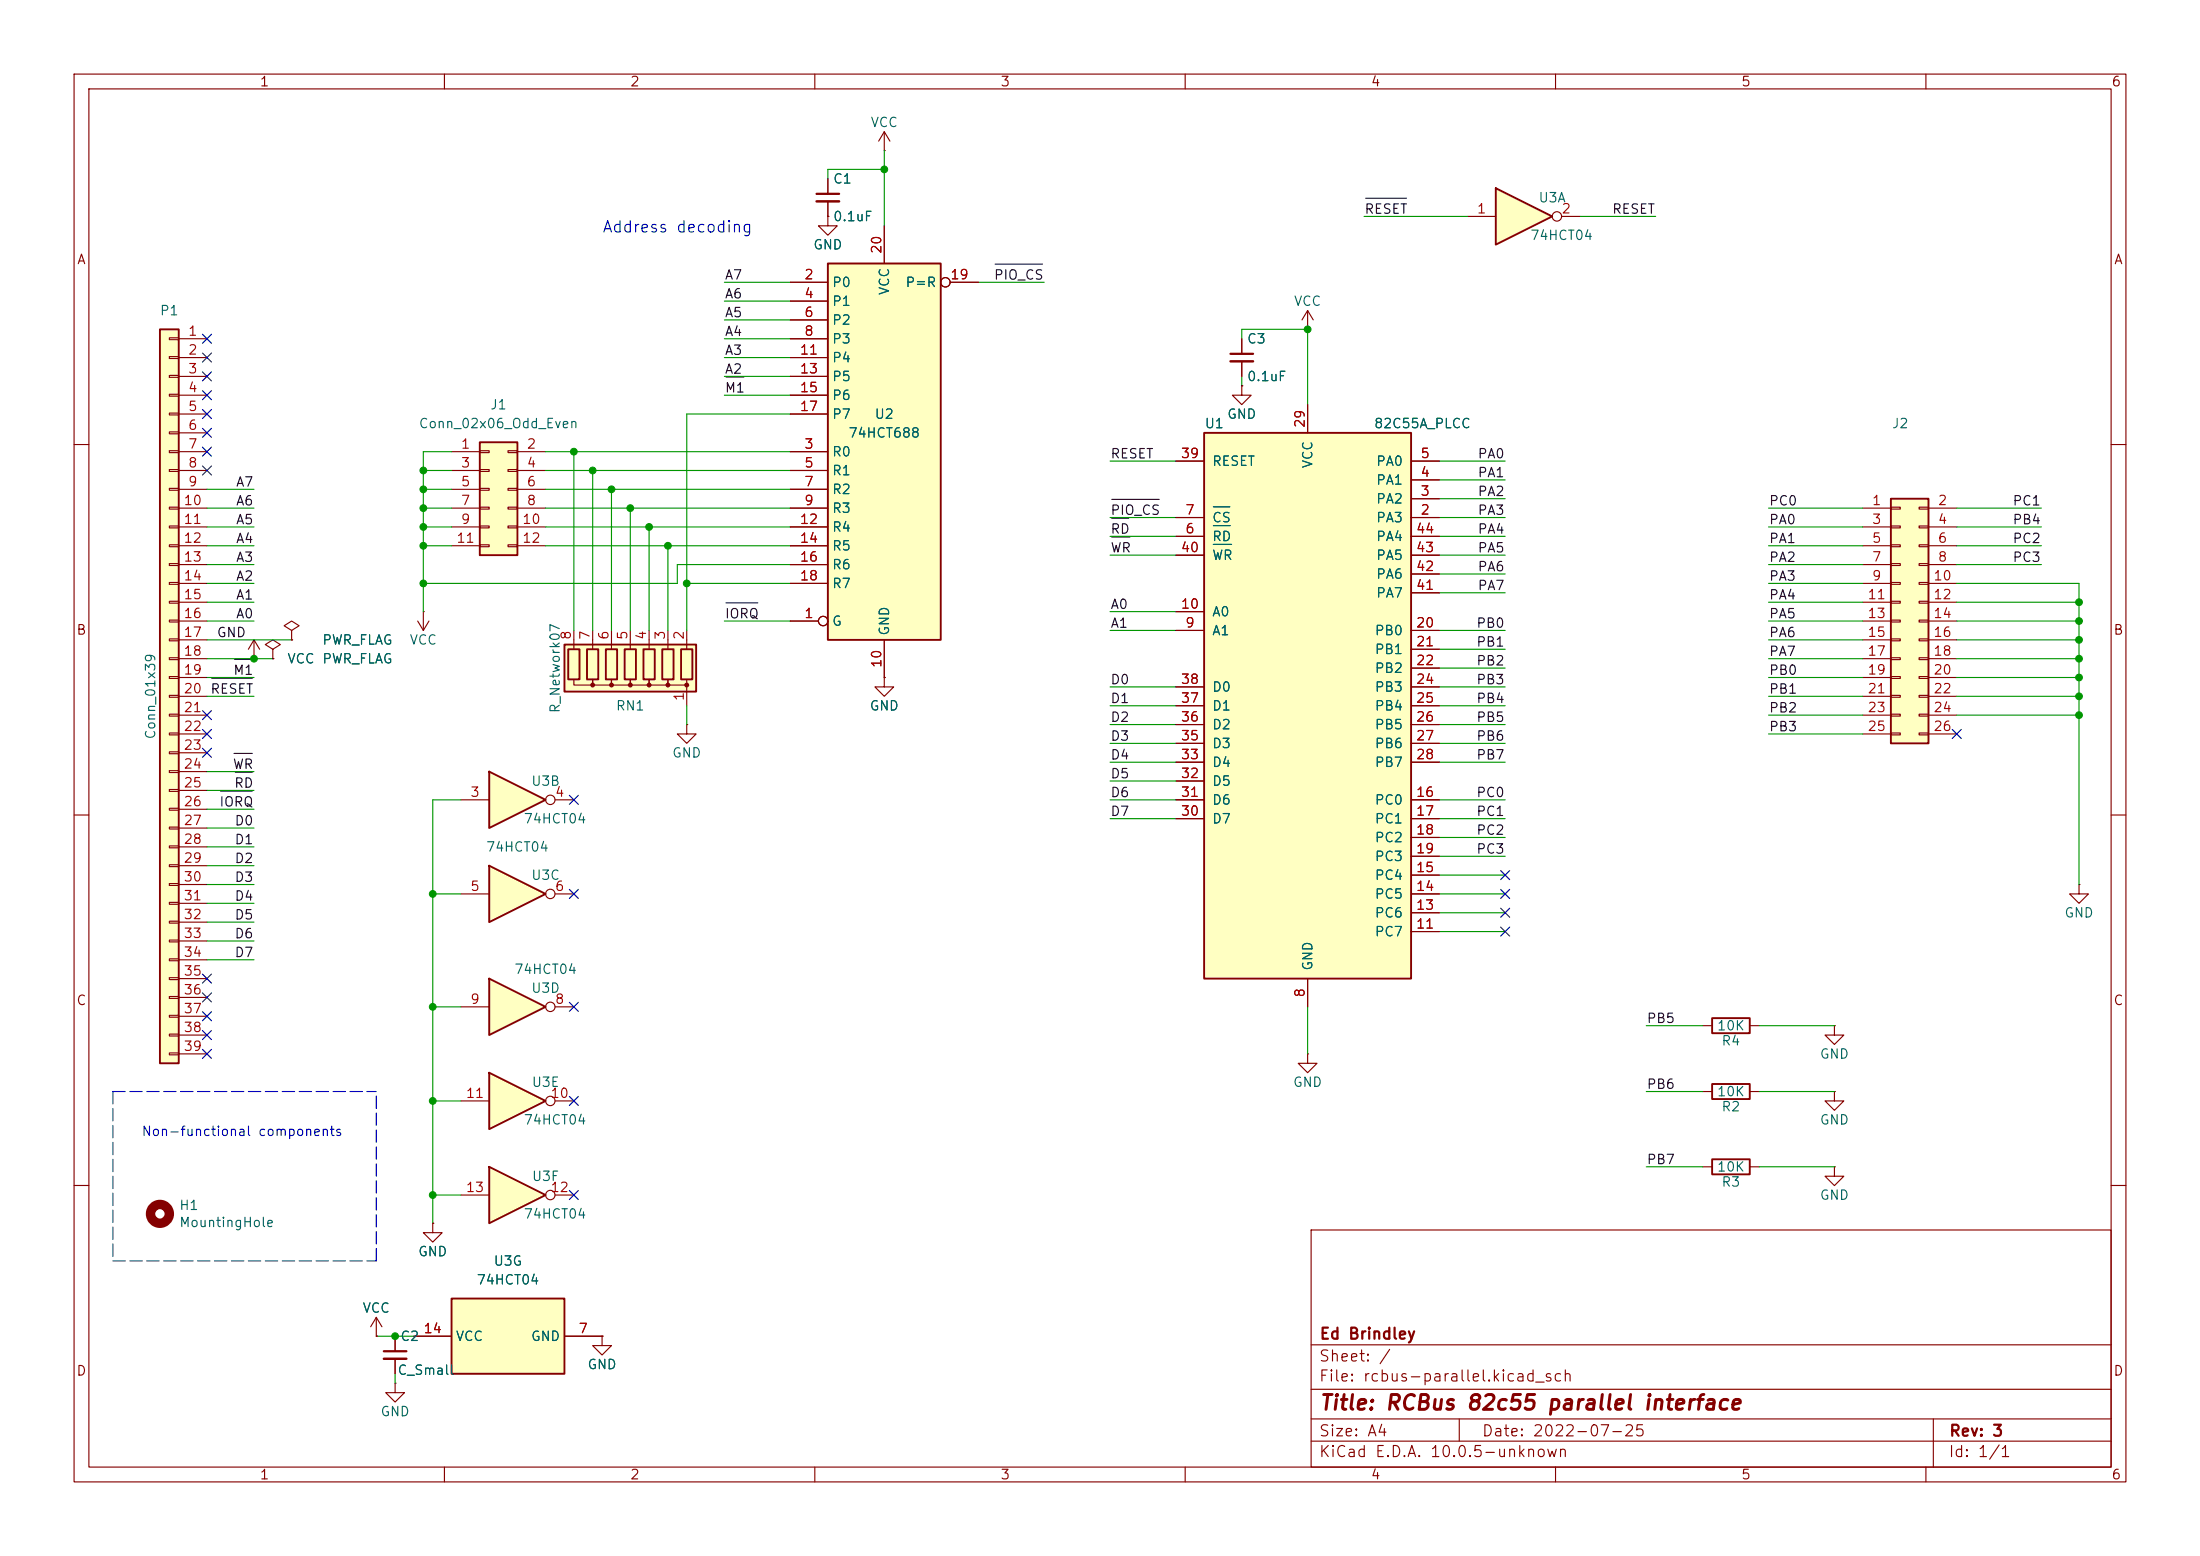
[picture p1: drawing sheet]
<svg xmlns="http://www.w3.org/2000/svg" width="297mm" height="210mm" viewBox="0 0 297 210" stroke-linecap="round" stroke-linejoin="round" font-family="sans-serif">
<g fill="none" stroke="#840000" stroke-width=".15">
<path d="M10 10h277v190h-277zM12 12h273v186h-273zM60 10v2M110 10v2M160 10v2M210 10v2M260 10v2M10 60h2M285 60h2M10 110h2M285 110h2M10 160h2"/>
<path d="M177 166h108v32h-108zM285 160h2M60 198v2M110 198v2M160 198v2M177 194.5h108M177 191.5h108M177 187.5h108M177 181.5h108M197 191.5v3M210 198v2M260 198v2"/>
<path d="M261 191.5v6.5"/>
</g>
<path d="M66 157.5l7.7 3.8-7.7 3.8z" fill="#ffffc2"/>
<path d="M66 157.5l7.7 3.8-7.7 3.8z" fill="none" stroke="#840000" stroke-width=".25"/>
<g fill="none" stroke="#840000" stroke-width=".15">
<path d="M62.2 161.3h3.8M74.9 161.3h2.6"/>
<circle cx="74.3" cy="161.3" r=".63"/>
</g>
<path d="M111.8 35.6h15.2v50.8h-15.2z" fill="#ffffc2"/>
<path d="M111.8 35.6h15.2v50.8h-15.2z" fill="none" stroke="#840000" stroke-width=".25"/>
<g fill="none" stroke="#840000" stroke-width=".15">
<path d="M106.7 38.1h5.1M119.4 30.5v5.1M128.3 38.1h3.8M106.7 40.6h5.1M106.7 43.2h5.1M106.7 45.7h5.1M106.7 48.3h5.1M106.7 50.8h5.1M106.7 53.3h5.1M106.7 55.9h5.1M106.7 61h5.1M106.7 63.5h5.1"/>
<path d="M106.7 66h5.1M106.7 68.6h5.1M106.7 71.1h5.1M106.7 73.7h5.1M106.7 76.2h5.1M106.7 78.7h5.1M106.7 83.8h3.8M119.4 86.4v5M50.8 177.8l-.8 1.3M50.8 177.8l.8 1.3M50.8 177.8v2.5M50.8 180.3h.1"/>
<path d="M53.3 186.7v1.3h1.3l-1.3 1.2-1.2-1.2h1.2M53.3 186.7h.1M53.3 180.3v2.1M53.3 183.4v2"/>
<circle cx="127.6" cy="38.1" r=".63"/>
<circle cx="111.1" cy="83.8" r=".63"/>
</g>
<path d="M51.8 182.4h3.1" fill="none" stroke="#840000" stroke-width=".3"/>
<path d="M51.8 183.4h3.1" fill="none" stroke="#840000" stroke-width=".33"/>
<circle cx="21.6" cy="163.8" r="1.27" fill="none" stroke="#840000" stroke-width="1.3"/>
<path d="M66 144.8l7.7 3.8-7.7 3.8z" fill="#ffffc2"/>
<path d="M66 144.8l7.7 3.8-7.7 3.8z" fill="none" stroke="#840000" stroke-width=".25"/>
<g fill="none" stroke="#840000" stroke-width=".15">
<path d="M62.2 148.6h3.8M74.9 148.6h2.6"/>
<circle cx="74.3" cy="148.6" r=".63"/>
</g>
<path d="M61 175.3h15.2v10.1h-15.2z" fill="#ffffc2"/>
<path d="M61 175.3h15.2v10.1h-15.2z" fill="none" stroke="#840000" stroke-width=".25"/>
<path d="M111.8 29.2v1.3h1.2l-1.2 1.3-1.3-1.3h1.3M111.8 29.2h.1M58.4 165.1v1.3h1.3l-1.3 1.2-1.3-1.2h1.3M58.4 165.1h.1M55.9 180.3h5.1M76.2 180.3h5.1M81.3 180.3v1.3h1.2l-1.2 1.3-1.3-1.3h1.3M81.3 180.3h.1" fill="none" stroke="#840000" stroke-width=".15"/>
<path d="M21.6 44.5h2.5v99h-2.5z" fill="#ffffc2"/>
<path d="M21.6 44.5h2.5v99h-2.5z" fill="none" stroke="#840000" stroke-width=".25"/>
<g fill="none" stroke="#840000" stroke-width=".15">
<path d="M22.9 45.6h1.2v.2h-1.2zM22.9 48.1h1.2v.3h-1.2zM22.9 50.7h1.2v.2h-1.2zM22.9 53.2h1.2v.3h-1.2zM22.9 55.8h1.2v.2h-1.2zM22.9 58.3h1.2v.2h-1.2zM24.1 45.7h3.8M24.1 48.3h3.8M24.1 50.8h3.8M24.1 53.3h3.8M24.1 55.9h3.8M24.1 58.4h3.8"/>
<path d="M22.9 60.8h1.2v.3h-1.2zM22.9 63.4h1.2v.2h-1.2zM22.9 65.9h1.2v.3h-1.2zM22.9 68.5h1.2v.2h-1.2zM22.9 71h1.2v.2h-1.2zM22.9 73.5h1.2v.3h-1.2zM22.9 76.1h1.2v.2h-1.2zM22.9 78.6h1.2v.3h-1.2zM24.1 61h3.8M24.1 63.5h3.8M24.1 66h3.8M24.1 68.6h3.8"/>
<path d="M24.1 71.1h3.8M24.1 73.7h3.8M24.1 76.2h3.8M24.1 78.7h3.8M22.9 81.2h1.2v.2h-1.2zM22.9 83.7h1.2v.2h-1.2zM22.9 86.2h1.2v.3h-1.2zM22.9 88.8h1.2v.2h-1.2zM22.9 91.3h1.2v.3h-1.2zM22.9 93.9h1.2v.2h-1.2zM22.9 96.4h1.2v.2h-1.2zM22.9 98.9h1.2v.3h-1.2z"/>
<path d="M24.1 81.3h3.8M24.1 83.8h3.8M24.1 86.4h3.8M24.1 88.9h3.8M24.1 91.4h3.8M24.1 94h3.8M24.1 96.5h3.8M24.1 99.1h3.8M22.9 101.5h1.2v.2h-1.2zM22.9 104h1.2v.3h-1.2zM22.9 106.6h1.2v.2h-1.2zM22.9 109.1h1.2v.2h-1.2z"/>
<path d="M22.9 111.6h1.2v.3h-1.2zM22.9 114.2h1.2v.2h-1.2zM22.9 116.7h1.2v.3h-1.2zM22.9 119.3h1.2v.2h-1.2zM24.1 101.6h3.8M24.1 104.1h3.8M24.1 106.7h3.8M24.1 109.2h3.8M24.1 111.8h3.8M24.1 114.3h3.8M24.1 116.8h3.8M24.1 119.4h3.8"/>
<path d="M22.9 121.8h1.2v.2h-1.2zM22.9 124.3h1.2v.3h-1.2zM22.9 126.9h1.2v.2h-1.2zM22.9 129.4h1.2v.3h-1.2zM22.9 132h1.2v.2h-1.2zM22.9 134.5h1.2v.2h-1.2zM22.9 137h1.2v.3h-1.2zM22.9 139.6h1.2v.2h-1.2zM24.1 121.9h3.8M24.1 124.5h3.8M24.1 127h3.8M24.1 129.5h3.8"/>
<path d="M24.1 132.1h3.8M24.1 134.6h3.8M24.1 137.2h3.8M24.1 139.7h3.8M22.9 142.1h1.2v.3h-1.2zM24.1 142.2h3.8"/>
</g>
<path d="M66 104.1l7.7 3.9-7.7 3.8z" fill="#ffffc2"/>
<path d="M66 104.1l7.7 3.9-7.7 3.8z" fill="none" stroke="#840000" stroke-width=".25"/>
<g fill="none" stroke="#840000" stroke-width=".15">
<path d="M92.7 97.8v1.3h1.3l-1.3 1.2-1.3-1.2h1.3M92.7 97.8h.1M62.2 108h3.8M74.9 108h2.6"/>
<circle cx="74.3" cy="107.9" r=".63"/>
</g>
<path d="M64.8 59.7h5v15.2h-5z" fill="#ffffc2"/>
<path d="M64.8 59.7h5v15.2h-5z" fill="none" stroke="#840000" stroke-width=".25"/>
<g fill="none" stroke="#840000" stroke-width=".15">
<path d="M61 61h3.8M61 63.5h3.8M61 66h3.8M61 68.6h3.8M61 71.1h3.8M61 73.7h3.8M64.8 60.8h1.2v.3h-1.2zM64.8 63.4h1.2v.2h-1.2zM64.8 65.9h1.2v.3h-1.2zM64.8 68.5h1.2v.2h-1.2zM64.8 71h1.2v.2h-1.2zM64.8 73.5h1.2v.3h-1.2z"/>
<path d="M68.6 60.8h1.2v.3h-1.2zM68.6 63.4h1.2v.2h-1.2zM68.6 65.9h1.2v.3h-1.2zM68.6 68.5h1.2v.2h-1.2zM68.6 71h1.2v.2h-1.2zM68.6 73.5h1.2v.3h-1.2zM69.8 61h3.9M69.8 63.5h3.9M69.8 66h3.9M69.8 68.6h3.9M69.8 71.1h3.9M69.8 73.7h3.9"/>
</g>
<path d="M76.2 87h17.8v6.3h-17.8z" fill="#ffffc2"/>
<path d="M76.2 87h17.8v6.3h-17.8zM76.7 87.6h1.5v4.1h-1.5zM79.2 87.6h1.6v4.1h-1.6zM81.8 87.6h1.5v4.1h-1.5zM84.3 87.6h1.6v4.1h-1.6zM86.9 87.6h1.5v4.1h-1.5zM89.4 87.6h1.5v4.1h-1.5zM91.9 87.6h1.6v4.1h-1.6z" fill="none" stroke="#840000" stroke-width=".25"/>
<g fill="#840000" stroke="#840000" stroke-width=".15">
<circle cx="92.7" cy="92.5" r=".25"/>
<circle cx="90.2" cy="92.5" r=".25"/>
<circle cx="87.6" cy="92.5" r=".25"/>
<circle cx="85.1" cy="92.5" r=".25"/>
<circle cx="82.5" cy="92.5" r=".25"/>
<circle cx="80" cy="92.5" r=".25"/>
</g>
<path d="M77.5 91.7v.8h2.5v-.8v.8h2.5v-.8v.8h2.6v-.8v.8h2.5v-.8v.8h2.6v-.8v.8h2.5v-.8M77.5 85.1v2.5M80 85.1v2.5M82.5 85.1v2.5M85.1 85.1v2.5M87.6 85.1v2.5M90.2 85.1v2.5M92.7 85.1v2.5M92.7 92.7v2.6" fill="none" stroke="#840000" stroke-width=".15"/>
<path d="M66 116.8l7.7 3.9-7.7 3.8z" fill="#ffffc2"/>
<path d="M66 116.8l7.7 3.9-7.7 3.8z" fill="none" stroke="#840000" stroke-width=".25"/>
<g fill="none" stroke="#840000" stroke-width=".15">
<path d="M62.2 120.7h3.8M74.9 120.7h2.6"/>
<circle cx="74.3" cy="120.6" r=".63"/>
</g>
<path d="M66 132.1l7.7 3.8-7.7 3.8z" fill="#ffffc2"/>
<path d="M66 132.1l7.7 3.8-7.7 3.8z" fill="none" stroke="#840000" stroke-width=".25"/>
<g fill="none" stroke="#840000" stroke-width=".15">
<path d="M176.5 44.5h.1M176.5 41.9l-.7 1.3M176.5 41.9l.8 1.3M176.5 41.9v2.6M62.2 135.9h3.8M74.9 135.9h2.6M247.6 138.4v1.3h1.3l-1.3 1.3-1.2-1.3h1.2M247.6 138.4h.1"/>
<circle cx="74.3" cy="135.9" r=".63"/>
</g>
<path d="M162.6 58.4h27.9v73.7h-27.9z" fill="#ffffc2"/>
<path d="M162.6 58.4h27.9v73.7h-27.9z" fill="none" stroke="#840000" stroke-width=".25"/>
<g fill="none" stroke="#840000" stroke-width=".15">
<path d="M167.6 52.1v1.2h1.3l-1.3 1.3-1.2-1.3h1.2M167.6 52.1h.1M167.6 45.7v2.1M167.6 48.8v2M176.5 54.6v3.8M158.7 69.9h3.9M158.7 62.2h3.9M158.7 72.4h3.9M158.7 74.9h3.9M190.5 69.9h3.8M190.5 67.3h3.8M190.5 64.8h3.8"/>
<path d="M190.5 62.2h3.8M190.5 72.4h3.8M190.5 74.9h3.8M190.5 77.5h3.8M158.7 85.1h3.9M158.7 82.6h3.9M158.7 92.7h3.9M158.7 95.3h3.9M158.7 97.8h3.9M190.5 85.1h3.8M190.5 87.6h3.8M190.5 90.2h3.8"/>
<path d="M190.5 92.7h3.8M190.5 95.3h3.8M190.5 97.8h3.8M190.5 80h3.8M158.7 108h3.9M158.7 110.5h3.9M158.7 100.3h3.9M158.7 102.9h3.9M158.7 105.4h3.9M190.5 118.1h3.8M190.5 108h3.8M190.5 110.5h3.8"/>
<path d="M190.5 113h3.8M190.5 115.6h3.8M190.5 100.3h3.8M190.5 102.9h3.8M176.5 132.1v3.8M190.5 125.7h3.8M190.5 123.2h3.8M190.5 120.7h3.8"/>
</g>
<path d="M163.8 70.9h2.3M163.8 68.4h2.2M163.8 73.5h2.5" fill="none" stroke="#006464" stroke-width=".15"/>
<path d="M166.1 47.8h3.1" fill="none" stroke="#840000" stroke-width=".3"/>
<path d="M166.1 48.8h3.1" fill="none" stroke="#840000" stroke-width=".33"/>
<path d="M255.3 67.3h5v33h-5z" fill="#ffffc2"/>
<path d="M255.3 67.3h5v33h-5z" fill="none" stroke="#840000" stroke-width=".25"/>
<g fill="none" stroke="#840000" stroke-width=".15">
<path d="M251.5 68.6h3.8M251.5 71.1h3.8M251.5 73.7h3.8M251.5 76.2h3.8M251.5 78.7h3.8M255.3 68.5h1.2v.2h-1.2zM255.3 71h1.2v.2h-1.2zM255.3 73.5h1.2v.3h-1.2zM255.3 76.1h1.2v.2h-1.2zM255.3 78.6h1.2v.3h-1.2zM259.1 68.5h1.2v.2h-1.2zM259.1 71h1.2v.2h-1.2z"/>
<path d="M259.1 73.5h1.2v.3h-1.2zM259.1 76.1h1.2v.2h-1.2zM259.1 78.6h1.2v.3h-1.2zM260.3 68.6h3.9M260.3 71.1h3.9M260.3 73.7h3.9M260.3 76.2h3.9M260.3 78.7h3.9M251.5 81.3h3.8M251.5 83.8h3.8M251.5 86.4h3.8M251.5 88.9h3.8"/>
<path d="M251.5 91.4h3.8M251.5 94h3.8M251.5 96.5h3.8M251.5 99.1h3.8M255.3 81.2h1.2v.2h-1.2zM255.3 83.7h1.2v.2h-1.2zM255.3 86.2h1.2v.3h-1.2zM255.3 88.8h1.2v.2h-1.2zM255.3 91.3h1.2v.3h-1.2zM255.3 93.9h1.2v.2h-1.2zM255.3 96.4h1.2v.2h-1.2zM255.3 98.9h1.2v.3h-1.2z"/>
<path d="M259.1 81.2h1.2v.2h-1.2zM259.1 83.7h1.2v.2h-1.2zM259.1 86.2h1.2v.3h-1.2zM259.1 88.8h1.2v.2h-1.2zM259.1 91.3h1.2v.3h-1.2zM259.1 93.9h1.2v.2h-1.2zM259.1 96.4h1.2v.2h-1.2zM259.1 98.9h1.2v.3h-1.2zM260.3 81.3h3.9M260.3 83.8h3.9M260.3 86.4h3.9M260.3 88.9h3.9"/>
<path d="M260.3 91.4h3.9M260.3 94h3.9M260.3 96.5h3.9M260.3 99.1h3.9"/>
</g>
<path d="M201.9 25.4l7.6 3.8-7.6 3.8z" fill="#ffffc2"/>
<path d="M201.9 25.4l7.6 3.8-7.6 3.8zM231.1 137.4h5.1v2h-5.1zM231.1 146.3h5.1v2h-5.1zM231.1 156.5h5.1v2h-5.1z" fill="none" stroke="#840000" stroke-width=".25"/>
<g fill="none" stroke="#840000" stroke-width=".15">
<path d="M119.4 17.8l-.8 1.3M119.4 17.8l.7 1.3M119.4 17.8v2.5M106.7 38.1h5.1M111.8 29.2h.1M111.8 24.1v2.1M111.8 27.2v2M119.4 20.3h.1M119.4 30.5v5.1M128.3 38.1h3.8M198.1 29.2h3.8M210.8 29.2h2.6"/>
<path d="M106.7 40.6h5.1M106.7 43.2h5.1M106.7 45.7h5.1M106.7 48.3h5.1M106.7 50.8h5.1M106.7 53.3h5.1M106.7 55.9h5.1M167.6 52.1h.1M167.6 45.7v2.1M167.6 48.8v2M176.5 54.6v3.8M106.7 61h5.1"/>
<path d="M106.7 63.5h5.1M106.7 66h5.1M106.7 68.6h5.1M106.7 71.1h5.1M106.7 73.7h5.1M106.7 76.2h5.1M106.7 78.7h5.1M158.7 69.9h3.9M158.7 62.2h3.9M158.7 72.4h3.9M158.7 74.9h3.9M190.5 69.9h3.8"/>
<path d="M190.5 67.3h3.8M190.5 64.8h3.8M190.5 62.2h3.8M190.5 72.4h3.8M190.5 74.9h3.8M190.5 77.5h3.8M34.3 88.9h.1M34.3 86.4l-.8 1.2M34.3 86.4l.8 1.2M34.3 86.4v2.5M36.8 87.6l1-.6-1-.6-1 .6 1 .6v1.3M36.8 88.9h.1"/>
<path d="M39.4 85.1l1-.6-1-.7-1 .7 1 .6v1.3M39.4 86.4h.1M56.4 83.8l.7 1.3M57.1 82.6h.1M57.1 82.6v2.5M57.9 83.8l-.8 1.3M106.7 83.8h3.8M119.4 91.4v1.3h1.2l-1.2 1.3-1.3-1.3h1.3M119.4 91.4h.1M119.4 86.4v5M158.7 85.1h3.9M158.7 82.6h3.9"/>
<path d="M158.7 92.7h3.9M158.7 95.3h3.9M158.7 97.8h3.9M190.5 85.1h3.8M190.5 87.6h3.8M190.5 90.2h3.8M190.5 92.7h3.8M190.5 95.3h3.8M190.5 97.8h3.8M190.5 80h3.8M158.7 108h3.9M158.7 110.5h3.9"/>
<path d="M158.7 100.3h3.9M158.7 102.9h3.9M158.7 105.4h3.9M190.5 118.1h3.8M190.5 108h3.8M190.5 110.5h3.8M190.5 113h3.8M190.5 115.6h3.8M190.5 100.3h3.8M190.5 102.9h3.8M280.7 119.4v1.3h1.2l-1.2 1.2-1.3-1.2h1.3M280.7 119.4h.1"/>
<path d="M176.5 132.1v3.8M190.5 125.7h3.8M190.5 123.2h3.8M190.5 120.7h3.8M229.9 138.4h1.2M236.2 138.4h1.3M176.5 142.2v1.3h1.3l-1.3 1.3-1.2-1.3h1.2M176.5 142.2h.1M229.9 147.3h1.2M229.9 157.5h1.2M236.2 147.3h1.3M236.2 157.5h1.3"/>
<path d="M247.6 157.5v1.3h1.3l-1.3 1.2-1.2-1.2h1.2M247.6 157.5h.1M247.6 147.3v1.3h1.3l-1.3 1.3-1.2-1.3h1.2M247.6 147.3h.1M58.4 165.1h.1M50.8 180.3h.1M53.3 180.3v2.1M53.3 183.4v2M55.9 180.3h5.1M76.2 180.3h5.1M81.3 180.3h.1"/>
<circle cx="127.6" cy="38.1" r=".63"/>
<circle cx="210.2" cy="29.2" r=".63"/>
<circle cx="111.1" cy="83.8" r=".63"/>
</g>
<path d="M110.2 26.2h3.1" fill="none" stroke="#840000" stroke-width=".3"/>
<path d="M110.2 27.2h3.1" fill="none" stroke="#840000" stroke-width=".33"/>
<path d="M134.3 35.6h6.4M184.4 26.8h5.5M98 50.9h2.4M150.1 67.4h6.4M150.1 72.5h2.5M150.1 69.9h2.3M28.6 91.5h5.5M31.7 89h2.4M98 81.4h4.3M29.8 106.8h4.3M31.6 101.7h2.5M31.8 104.2h2.3" fill="none" stroke="#0f0f0f" stroke-width=".15"/>
<path d="M15.2 147.3h35.6M15.2 147.3v22.9M15.2 170.2h35.6M50.8 170.2v-22.9" fill="none" stroke="#0000c2" stroke-width=".15" stroke-dasharray="1.7 .6"/>
<g fill="none" stroke="#009600" stroke-width=".15">
<path d="M97.8 38.1h8.9M119.4 20.3v10.2M119.4 22.9h-7.6v1.2M132.1 38.1h8.9M184.1 29.2h14M213.4 29.2h10.1M97.8 50.8h8.9M97.8 48.3h8.9M97.8 45.7h8.9M97.8 53.3h8.9M97.8 43.2h8.9M97.8 40.6h8.9"/>
<path d="M106.7 55.9h-14v29.2M167.6 45.7v-1.2h8.9v10.1M167.6 50.8v1.3M27.9 66h6.4M27.9 68.6h6.4M27.9 78.7h6.4M27.9 73.7h6.4M27.9 71.1h6.4M27.9 76.2h6.4M57.1 63.5h3.9M57.1 66h3.9M57.1 68.6h3.9"/>
<path d="M57.1 73.7h3.9M57.1 71.1h3.9M61 61h-3.9v21.6M73.7 63.5h33M73.7 66h33M73.7 68.6h33M73.7 73.7h33M73.7 71.1h33M73.7 61h33M77.5 61v24.1M80 63.5v21.6M82.5 66v19.1"/>
<path d="M85.1 68.6v16.5M87.6 71.1v14M90.2 73.7v11.4M92.7 78.7h14M106.7 76.2h-15.3v2.5h-34.3M149.9 72.4h8.8M149.9 69.9h8.8M149.9 62.2h8.8M149.9 74.9h8.8M194.3 72.4h8.9M194.3 69.9h8.9M194.3 62.2h8.9"/>
<path d="M194.3 64.8h8.9M194.3 77.5h8.9M194.3 74.9h8.9M194.3 67.3h8.9M238.8 68.6h12.7M238.8 78.7h12.7M238.8 73.7h12.7M238.8 71.1h12.7M238.8 76.2h12.7M264.2 68.6h11.4M264.2 78.7h16.5v40.7M264.2 73.7h11.4"/>
<path d="M264.2 71.1h11.4M264.2 76.2h11.4M27.9 91.4h6.4M27.9 94h6.4M27.9 86.4h11.5M27.9 83.8h6.4M27.9 88.9h8.9M27.9 81.3h6.4M92.7 95.3v2.5M97.8 83.8h8.9M149.9 97.8h8.8M149.9 95.3h8.8"/>
<path d="M149.9 85.1h8.8M149.9 92.7h8.8M149.9 82.6h8.8M194.3 97.8h8.9M194.3 95.3h8.9M194.3 80h8.9M194.3 90.2h8.9M194.3 85.1h8.9M194.3 92.7h8.9M194.3 87.6h8.9M238.8 91.4h12.7M238.8 94h12.7"/>
<path d="M238.8 86.4h12.7M238.8 83.8h12.7M238.8 88.9h12.7M238.8 81.3h12.7M238.8 99.1h12.7M238.8 96.5h12.7M264.2 91.4h16.5M264.2 94h16.5M264.2 86.4h16.5M264.2 83.8h16.5M264.2 88.9h16.5M264.2 81.3h16.5"/>
<path d="M264.2 96.5h16.5M27.9 104.1h6.4M27.9 109.2h6.4M27.9 106.7h6.4M27.9 111.8h6.4M27.9 119.4h6.4M27.9 114.3h6.4M27.9 116.8h6.4M62.2 108h-3.8v57.1M149.9 110.5h8.8M149.9 108h8.8M149.9 100.3h8.8"/>
<path d="M149.9 102.9h8.8M149.9 105.4h8.8M194.3 118.1h8.9M194.3 115.6h8.9M194.3 110.5h8.9M194.3 108h8.9M194.3 113h8.9M194.3 100.3h8.9M194.3 102.9h8.9M27.9 127h6.4M27.9 129.5h6.4M27.9 121.9h6.4"/>
<path d="M27.9 124.5h6.4M58.4 120.7h3.8M58.4 135.9h3.8M176.5 135.9v6.3M194.3 125.7h8.9M194.3 123.2h8.9M194.3 120.7h8.9M222.2 138.4h7.7M237.5 138.4h10.1M58.4 148.6h3.8M222.2 147.3h7.7M222.2 157.5h7.7"/>
<path d="M237.5 147.3h10.1M237.5 157.5h10.1M58.4 161.3h3.8M50.8 180.3h5.1M53.3 185.4v1.3"/>
</g>
<g fill="none" stroke="#000084" stroke-width=".15">
<path d="M27.3 45.1l1.2 1.2M27.3 52.7l1.2 1.2M27.3 50.2l1.2 1.2M27.3 47.7l1.2 1.2M27.3 57.8l1.2 1.2M27.3 55.3l1.2 1.2M28.5 45.1l-1.2 1.2M28.5 52.7l-1.2 1.2M28.5 50.2l-1.2 1.2M28.5 47.7l-1.2 1.2M28.5 57.8l-1.2 1.2M28.5 55.3l-1.2 1.2"/>
<path d="M27.3 60.4l1.2 1.2M27.3 62.9l1.2 1.2M28.5 60.4l-1.2 1.2M28.5 62.9l-1.2 1.2M27.3 98.5l1.2 1.2M27.3 95.9l1.2 1.2M28.5 98.5l-1.2 1.2M28.5 95.9l-1.2 1.2M263.6 98.5l1.2 1.2M264.8 98.5l-1.2 1.2M27.3 101l1.2 1.2M28.5 101l-1.2 1.2"/>
<path d="M76.9 107.3l1.2 1.3M78.1 107.3l-1.2 1.3M202.6 117.5l1.2 1.2M203.8 117.5l-1.2 1.2M27.3 134l1.2 1.2M27.3 136.6l1.2 1.2M27.3 139.1l1.2 1.2M27.3 131.5l1.2 1.2M28.5 134l-1.2 1.2M28.5 136.6l-1.2 1.2M28.5 139.1l-1.2 1.2M28.5 131.5l-1.2 1.2"/>
<path d="M76.9 135.3l1.2 1.2M76.9 120l1.2 1.3M78.1 135.3l-1.2 1.2M78.1 120l-1.2 1.3M202.6 125.1l1.2 1.2M202.6 122.6l1.2 1.2M202.6 120l1.2 1.3M203.8 125.1l-1.2 1.2M203.8 122.6l-1.2 1.2M203.8 120l-1.2 1.3M27.3 141.6l1.2 1.2M28.5 141.6l-1.2 1.2"/>
<path d="M76.9 148l1.2 1.2M78.1 148l-1.2 1.2M76.9 160.7l1.2 1.2M78.1 160.7l-1.2 1.2"/>
</g>
<path d="M163.8 70.9h2.3M163.8 68.4h2.2M163.8 73.5h2.5" fill="none" stroke="#006464" stroke-width=".15"/>
<g fill="#009600" stroke="#009600" stroke-width=".14">
<circle cx="57.1" cy="63.5" r=".46"/>
<circle cx="57.1" cy="66" r=".46"/>
<circle cx="58.4" cy="135.9" r=".46"/>
<circle cx="82.5" cy="66" r=".46"/>
<circle cx="80" cy="63.5" r=".46"/>
<circle cx="85.1" cy="68.6" r=".46"/>
<circle cx="90.2" cy="73.7" r=".46"/>
<circle cx="87.6" cy="71.1" r=".46"/>
<circle cx="57.1" cy="71.1" r=".46"/>
<circle cx="92.7" cy="78.7" r=".46"/>
<circle cx="57.1" cy="68.6" r=".46"/>
<circle cx="77.5" cy="61" r=".46"/>
<circle cx="57.1" cy="73.7" r=".46"/>
<circle cx="57.1" cy="78.7" r=".46"/>
<circle cx="34.3" cy="88.9" r=".46"/>
<circle cx="58.4" cy="120.7" r=".46"/>
<circle cx="58.4" cy="161.3" r=".46"/>
<circle cx="58.4" cy="148.6" r=".46"/>
<circle cx="53.3" cy="180.3" r=".46"/>
<circle cx="119.4" cy="22.9" r=".46"/>
<circle cx="280.7" cy="91.4" r=".46"/>
<circle cx="280.7" cy="88.9" r=".46"/>
<circle cx="280.7" cy="94" r=".46"/>
<circle cx="280.7" cy="96.5" r=".46"/>
<circle cx="280.7" cy="81.3" r=".46"/>
<circle cx="280.7" cy="86.4" r=".46"/>
<circle cx="280.7" cy="83.8" r=".46"/>
<circle cx="176.5" cy="44.5" r=".46"/>
</g>
<text font-size="2" fill="#840000" x="178" y="190.8">Title: RCBus 82c55 parallel interface</text>
<text font-size="1.5" fill="#0000c2" x="81.2" y="31.8">Address decoding</text>
<g font-size="1.5" fill="#840000">
<text x="178" y="184.1">Sheet: /</text>
<text x="178" y="181.1">Ed Brindley</text>
<text x="178" y="186.8">File: rcbus-parallel.kicad_sch</text>
<text x="178" y="197">KiCad E.D.A. 10.0.5-unknown</text>
<text x="178" y="194.2">Size: A4</text>
<text x="200" y="194.2">Date: 2022-07-25</text>
<text x="263" y="197">Id: 1/1</text>
<text x="263" y="194.2">Rev: 3</text>
</g>
<g font-size="1.3" fill="#840000">
<text x="35" y="12">1</text>
<text x="85" y="12">2</text>
<text x="135" y="12">3</text>
<text x="185" y="12">4</text>
<text x="235" y="12">5</text>
<text x="285" y="12">6</text>
<text x="10.3" y="36">A</text>
<text x="285.3" y="36">A</text>
<text x="10.2" y="86">B</text>
<text x="285.2" y="86">B</text>
<text x="10.2" y="136">C</text>
<text x="285.2" y="136">C</text>
<text x="10.2" y="186">D</text>
<text x="285.2" y="186">D</text>
<text x="35" y="200">1</text>
<text x="85" y="200">2</text>
<text x="135" y="200">3</text>
<text x="185" y="200">4</text>
<text x="235" y="200">5</text>
<text x="285" y="200">6</text>
</g>
<g font-size="1.3" fill="#006464">
<text x="117.4" y="17.5">VCC</text>
<text x="112.4" y="25.1">C1</text>
<text x="207.6" y="27.6">U3A</text>
<text x="109.7" y="34">GND</text>
<text x="112.4" y="30.2">0.1uF</text>
<text x="206.5" y="32.7">74HCT04</text>
<text x="112.2" y="39.1">P0</text>
<text x="112.2" y="41.6">P1</text>
<text x="120.3" y="39.9" transform="rotate(-90 120.3 39.9)">VCC</text>
<text x="122.2" y="39.1">P=R</text>
<text x="174.6" y="41.6">VCC</text>
<text x="21.5" y="42.9">P1</text>
<text x="112.2" y="44.1">P2</text>
<text x="112.2" y="46.7">P3</text>
<text x="168.3" y="46.7">C3</text>
<text x="112.2" y="49.2">P4</text>
<text x="112.2" y="51.8">P5</text>
<text x="168.3" y="51.8">0.1uF</text>
<text x="56.4" y="58.1">Conn_02x06_Odd_Even</text>
<text x="66.1" y="55.6">J1</text>
<text x="112.2" y="54.3">P6</text>
<text x="112.2" y="56.8">P7</text>
<text x="114.4" y="59.4">74HCT688</text>
<text x="118" y="56.8">U2</text>
<text x="162.5" y="58.1">U1</text>
<text x="165.6" y="56.8">GND</text>
<text x="185.4" y="58.1">82C55A_PLCC</text>
<text x="255.3" y="58.1">J2</text>
<text x="112.2" y="61.9">R0</text>
<text x="112.2" y="64.5">R1</text>
<text x="163.5" y="63.2">RESET</text>
<text x="177.5" y="63.3" transform="rotate(-90 177.5 63.3)">VCC</text>
<text x="185.7" y="65.7">PA1</text>
<text x="185.7" y="63.2">PA0</text>
<text x="112.2" y="67">R2</text>
<text x="112.2" y="69.5">R3</text>
<text x="163.5" y="70.8">CS</text>
<text x="185.7" y="70.8">PA3</text>
<text x="185.7" y="68.3">PA2</text>
<text x="112.2" y="72.1">R4</text>
<text x="112.2" y="74.6">R5</text>
<text x="112.2" y="77.2">R6</text>
<text x="163.5" y="73.4">RD</text>
<text x="163.5" y="75.9">WR</text>
<text x="185.7" y="75.9">PA5</text>
<text x="185.7" y="73.4">PA4</text>
<text x="112.2" y="79.7">R7</text>
<text x="163.5" y="83.5">A0</text>
<text x="185.7" y="81">PA7</text>
<text x="185.7" y="78.4">PA6</text>
<text x="38.7" y="89.9">VCC PWR_FLAG</text>
<text x="43.4" y="87.3">PWR_FLAG</text>
<text x="55.2" y="87.3">VCC</text>
<text x="112.2" y="84.8">G</text>
<text x="120.3" y="85.9" transform="rotate(-90 120.3 85.9)">GND</text>
<text x="163.5" y="86.1">A1</text>
<text x="185.5" y="86.1">PB0</text>
<text x="185.5" y="88.6">PB1</text>
<text x="163.5" y="93.7">D0</text>
<text x="185.5" y="91.1">PB2</text>
<text x="185.5" y="93.7">PB3</text>
<text x="21.3" y="99.9" transform="rotate(-90 21.3 99.9)">Conn_01x39</text>
<text x="75.9" y="96.3" transform="rotate(-90 75.9 96.3)">R_Network07</text>
<text x="83.1" y="96.2">RN1</text>
<text x="117.3" y="96.2">GND</text>
<text x="163.5" y="101.3">D3</text>
<text x="163.5" y="98.8">D2</text>
<text x="163.5" y="96.2">D1</text>
<text x="185.5" y="96.2">PB4</text>
<text x="185.5" y="98.8">PB5</text>
<text x="185.5" y="101.3">PB6</text>
<text x="71.6" y="106.4">U3B</text>
<text x="90.6" y="102.6">GND</text>
<text x="163.5" y="106.4">D5</text>
<text x="163.5" y="103.8">D4</text>
<text x="185.5" y="103.8">PB7</text>
<text x="70.6" y="111.5">74HCT04</text>
<text x="163.5" y="111.5">D7</text>
<text x="163.5" y="108.9">D6</text>
<text x="185.5" y="108.9">PC0</text>
<text x="185.5" y="111.5">PC1</text>
<text x="185.5" y="114">PC2</text>
<text x="65.5" y="115.3">74HCT04</text>
<text x="71.6" y="119.1">U3C</text>
<text x="185.5" y="119.1">PC4</text>
<text x="185.5" y="116.5">PC3</text>
<text x="185.5" y="124.2">PC6</text>
<text x="185.5" y="121.6">PC5</text>
<text x="278.6" y="124.2">GND</text>
<text x="69.3" y="131.8">74HCT04</text>
<text x="177.5" y="131.1" transform="rotate(-90 177.5 131.1)">GND</text>
<text x="185.5" y="126.7">PC7</text>
<text x="71.6" y="134.3">U3D</text>
<text x="231.7" y="139.4">10K</text>
<text x="232.3" y="141.4">R4</text>
<text x="245.6" y="143.2">GND</text>
<text x="71.7" y="147">U3E</text>
<text x="174.5" y="147">GND</text>
<text x="231.7" y="148.3">10K</text>
<text x="70.6" y="152.1">74HCT04</text>
<text x="232.3" y="150.3">R2</text>
<text x="245.6" y="152.1">GND</text>
<text x="71.7" y="159.7">U3F</text>
<text x="231.7" y="158.4">10K</text>
<text x="232.3" y="160.5">R3</text>
<text x="24.1" y="163.6">H1</text>
<text x="24.1" y="165.9">MountingHole</text>
<text x="70.6" y="164.8">74HCT04</text>
<text x="245.6" y="162.3">GND</text>
<text x="56.4" y="169.9">GND</text>
<text x="64.2" y="173.7">74HCT04</text>
<text x="66.5" y="171.1">U3G</text>
<text x="48.9" y="177.5">VCC</text>
<text x="53.6" y="185.9">C_Small</text>
<text x="54" y="181.3">C2</text>
<text x="61.4" y="181.3">VCC</text>
<text x="71.6" y="181.3">GND</text>
<text x="79.2" y="185.1">GND</text>
<text x="51.3" y="191.5">GND</text>
</g>
<g font-size="1.3" fill="#0f0f0f">
<text x="184.1" y="29.2">RESET</text>
<text x="217.5" y="29.2">RESET</text>
<text x="97.8" y="40.6">A6</text>
<text x="97.8" y="38.1">A7</text>
<text x="134.1" y="38.1">PIO_CS</text>
<text x="97.8" y="43.1">A5</text>
<text x="97.8" y="45.7">A4</text>
<text x="97.8" y="53.3">M1</text>
<text x="97.8" y="50.8">A2</text>
<text x="97.8" y="48.2">A3</text>
<text x="149.8" y="62.2">RESET</text>
<text x="199.4" y="62.2">PA0</text>
<text x="199.4" y="64.7">PA1</text>
<text x="31.8" y="66">A7</text>
<text x="31.8" y="71.1">A5</text>
<text x="31.8" y="68.5">A6</text>
<text x="149.8" y="69.8">PIO_CS</text>
<text x="199.4" y="67.3">PA2</text>
<text x="199.4" y="69.8">PA3</text>
<text x="238.7" y="68.5">PC0</text>
<text x="238.7" y="71.1">PA0</text>
<text x="271.6" y="68.5">PC1</text>
<text x="271.6" y="71.1">PB4</text>
<text x="31.8" y="76.2">A3</text>
<text x="31.8" y="73.6">A4</text>
<text x="149.8" y="74.9">WR</text>
<text x="149.8" y="72.4">RD</text>
<text x="199.4" y="74.9">PA5</text>
<text x="199.4" y="77.4">PA6</text>
<text x="199.4" y="72.4">PA4</text>
<text x="238.7" y="76.2">PA2</text>
<text x="238.7" y="73.6">PA1</text>
<text x="271.6" y="73.6">PC2</text>
<text x="271.6" y="76.2">PC3</text>
<text x="31.8" y="81.2">A1</text>
<text x="31.8" y="83.8">A0</text>
<text x="31.8" y="78.7">A2</text>
<text x="97.8" y="83.8">IORQ</text>
<text x="149.8" y="82.5">A0</text>
<text x="199.4" y="80">PA7</text>
<text x="238.7" y="81.2">PA4</text>
<text x="238.7" y="78.7">PA3</text>
<text x="238.7" y="83.8">PA5</text>
<text x="29.2" y="86.3">GND</text>
<text x="149.8" y="85.1">A1</text>
<text x="199.2" y="87.6">PB1</text>
<text x="199.2" y="85.1">PB0</text>
<text x="238.7" y="86.3">PA6</text>
<text x="238.7" y="88.9">PA7</text>
<text x="28.3" y="93.9">RESET</text>
<text x="31.4" y="91.4">M1</text>
<text x="149.8" y="95.2">D1</text>
<text x="149.8" y="92.7">D0</text>
<text x="199.2" y="95.2">PB4</text>
<text x="199.2" y="90.1">PB2</text>
<text x="199.2" y="92.7">PB3</text>
<text x="238.7" y="91.4">PB0</text>
<text x="238.7" y="93.9">PB1</text>
<text x="149.8" y="100.3">D3</text>
<text x="149.8" y="97.8">D2</text>
<text x="199.2" y="100.3">PB6</text>
<text x="199.2" y="97.8">PB5</text>
<text x="238.7" y="96.5">PB2</text>
<text x="238.7" y="99">PB3</text>
<text x="31.3" y="104.1">WR</text>
<text x="31.5" y="106.6">RD</text>
<text x="149.8" y="102.8">D4</text>
<text x="149.8" y="105.4">D5</text>
<text x="149.8" y="107.9">D6</text>
<text x="199.2" y="107.9">PC0</text>
<text x="199.2" y="102.8">PB7</text>
<text x="29.5" y="109.2">IORQ</text>
<text x="31.6" y="111.7">D0</text>
<text x="149.8" y="110.5">D7</text>
<text x="199.2" y="110.5">PC1</text>
<text x="199.2" y="113">PC2</text>
<text x="31.6" y="114.3">D1</text>
<text x="31.6" y="116.8">D2</text>
<text x="31.6" y="119.3">D3</text>
<text x="199.2" y="115.5">PC3</text>
<text x="31.6" y="121.9">D4</text>
<text x="31.6" y="124.4">D5</text>
<text x="31.6" y="129.5">D7</text>
<text x="31.6" y="127">D6</text>
<text x="222.2" y="138.4">PB5</text>
<text x="222.2" y="147.3">PB6</text>
<text x="222.2" y="157.4">PB7</text>
</g>
<g font-size="1.3" fill="#a90000">
<text x="199.3" y="29.1">1</text>
<text x="210.7" y="29.1">2</text>
<text x="119.3" y="34.4" transform="rotate(-90 119.3 34.4)">20</text>
<text x="108.5" y="38">2</text>
<text x="108.5" y="40.6">4</text>
<text x="128.2" y="38">19</text>
<text x="25.3" y="45.6">1</text>
<text x="108.5" y="43.1">6</text>
<text x="108.5" y="45.6">8</text>
<text x="25.3" y="48.2">2</text>
<text x="25.3" y="50.7">3</text>
<text x="25.3" y="53.3">4</text>
<text x="107.9" y="48.2">11</text>
<text x="107.9" y="50.7">13</text>
<text x="107.9" y="53.3">15</text>
<text x="25.3" y="55.8">5</text>
<text x="25.3" y="58.3">6</text>
<text x="107.9" y="55.8">17</text>
<text x="176.4" y="57.9" transform="rotate(-90 176.4 57.9)">29</text>
<text x="25.3" y="60.9">7</text>
<text x="25.3" y="63.4">8</text>
<text x="25.3" y="66">9</text>
<text x="62.1" y="60.9">1</text>
<text x="62.1" y="63.4">3</text>
<text x="62.1" y="66">5</text>
<text x="71" y="60.9">2</text>
<text x="71" y="63.4">4</text>
<text x="71" y="66">6</text>
<text x="108.5" y="60.9">3</text>
<text x="108.5" y="63.4">5</text>
<text x="108.5" y="66">7</text>
<text x="159.3" y="62.1">39</text>
<text x="191.7" y="64.7">4</text>
<text x="191.7" y="62.1">5</text>
<text x="24.7" y="68.5">10</text>
<text x="24.7" y="71">11</text>
<text x="62.1" y="68.5">7</text>
<text x="62.1" y="71">9</text>
<text x="70.4" y="71">10</text>
<text x="71" y="68.5">8</text>
<text x="107.9" y="71">12</text>
<text x="108.5" y="68.5">9</text>
<text x="159.9" y="69.8">7</text>
<text x="191.7" y="69.8">2</text>
<text x="191.7" y="67.2">3</text>
<text x="252.6" y="68.5">1</text>
<text x="252.6" y="71">3</text>
<text x="261.5" y="68.5">2</text>
<text x="261.5" y="71">4</text>
<text x="24.7" y="73.6">12</text>
<text x="24.7" y="76.1">13</text>
<text x="61.5" y="73.6">11</text>
<text x="70.4" y="73.6">12</text>
<text x="107.9" y="73.6">14</text>
<text x="107.9" y="76.1">16</text>
<text x="159.3" y="74.8">40</text>
<text x="159.9" y="72.3">6</text>
<text x="191.1" y="77.4">42</text>
<text x="191.1" y="74.8">43</text>
<text x="191.1" y="72.3">44</text>
<text x="252.6" y="73.6">5</text>
<text x="252.6" y="76.1">7</text>
<text x="261.5" y="73.6">6</text>
<text x="261.5" y="76.1">8</text>
<text x="24.7" y="78.7">14</text>
<text x="24.7" y="81.2">15</text>
<text x="24.7" y="83.7">16</text>
<text x="107.9" y="78.7">18</text>
<text x="108.5" y="83.7">1</text>
<text x="159.3" y="82.5">10</text>
<text x="191.1" y="79.9">41</text>
<text x="252" y="81.2">11</text>
<text x="252" y="83.7">13</text>
<text x="252.6" y="78.7">9</text>
<text x="260.9" y="78.7">10</text>
<text x="260.9" y="81.2">12</text>
<text x="260.9" y="83.7">14</text>
<text x="24.7" y="86.3">17</text>
<text x="24.7" y="88.8">18</text>
<text x="77.4" y="86.5" transform="rotate(-90 77.4 86.5)">8</text>
<text x="79.9" y="86.5" transform="rotate(-90 79.9 86.5)">7</text>
<text x="82.5" y="86.5" transform="rotate(-90 82.5 86.5)">6</text>
<text x="85" y="86.5" transform="rotate(-90 85 86.5)">5</text>
<text x="87.5" y="86.5" transform="rotate(-90 87.5 86.5)">4</text>
<text x="90.1" y="86.5" transform="rotate(-90 90.1 86.5)">3</text>
<text x="92.6" y="86.5" transform="rotate(-90 92.6 86.5)">2</text>
<text x="159.9" y="85">9</text>
<text x="191.1" y="85">20</text>
<text x="191.1" y="87.5">21</text>
<text x="252" y="86.3">15</text>
<text x="252" y="88.8">17</text>
<text x="260.9" y="86.3">16</text>
<text x="260.9" y="88.8">18</text>
<text x="24.7" y="91.4">19</text>
<text x="24.7" y="93.9">20</text>
<text x="92.6" y="94.7" transform="rotate(-90 92.6 94.7)">1</text>
<text x="119.3" y="90.2" transform="rotate(-90 119.3 90.2)">10</text>
<text x="159.3" y="95.2">37</text>
<text x="159.3" y="92.6">38</text>
<text x="191.1" y="90.1">22</text>
<text x="191.1" y="92.6">24</text>
<text x="191.1" y="95.2">25</text>
<text x="252" y="91.4">19</text>
<text x="252" y="93.9">21</text>
<text x="260.9" y="91.4">20</text>
<text x="260.9" y="93.9">22</text>
<text x="24.7" y="96.4">21</text>
<text x="24.7" y="99">22</text>
<text x="24.7" y="101.5">23</text>
<text x="159.3" y="100.2">35</text>
<text x="159.3" y="97.7">36</text>
<text x="191.1" y="97.7">26</text>
<text x="191.1" y="100.2">27</text>
<text x="252" y="96.4">23</text>
<text x="252" y="99">25</text>
<text x="260.9" y="96.4">24</text>
<text x="260.9" y="99">26</text>
<text x="24.7" y="104.1">24</text>
<text x="24.7" y="106.6">25</text>
<text x="63.4" y="107.9">3</text>
<text x="74.8" y="107.9">4</text>
<text x="159.3" y="107.9">31</text>
<text x="159.3" y="105.3">32</text>
<text x="159.3" y="102.8">33</text>
<text x="191.1" y="107.9">16</text>
<text x="191.1" y="102.8">28</text>
<text x="24.7" y="109.1">26</text>
<text x="24.7" y="111.7">27</text>
<text x="159.3" y="110.4">30</text>
<text x="191.1" y="110.4">17</text>
<text x="191.1" y="112.9">18</text>
<text x="24.7" y="114.2">28</text>
<text x="24.7" y="116.8">29</text>
<text x="24.7" y="119.3">30</text>
<text x="191.1" y="118">15</text>
<text x="191.1" y="115.5">19</text>
<text x="24.7" y="121.8">31</text>
<text x="24.7" y="124.4">32</text>
<text x="63.4" y="120.6">5</text>
<text x="74.8" y="120.6">6</text>
<text x="191.1" y="125.6">11</text>
<text x="191.1" y="123.1">13</text>
<text x="191.1" y="120.6">14</text>
<text x="24.7" y="126.9">33</text>
<text x="24.7" y="129.5">34</text>
<text x="24.7" y="132">35</text>
<text x="24.7" y="134.5">36</text>
<text x="24.7" y="137.1">37</text>
<text x="63.4" y="135.8">9</text>
<text x="74.8" y="135.8">8</text>
<text x="176.4" y="134.7" transform="rotate(-90 176.4 134.7)">8</text>
<text x="24.7" y="139.6">38</text>
<text x="24.7" y="142.2">39</text>
<text x="62.8" y="148.5">11</text>
<text x="74.2" y="148.5">10</text>
<text x="62.8" y="161.2">13</text>
<text x="74.2" y="161.2">12</text>
<text x="57.1" y="180.3">14</text>
<text x="78" y="180.3">7</text>
</g>
<text font-size="1.3" fill="#0000c2" x="19" y="153.6">Non-functional components</text>
</svg>
